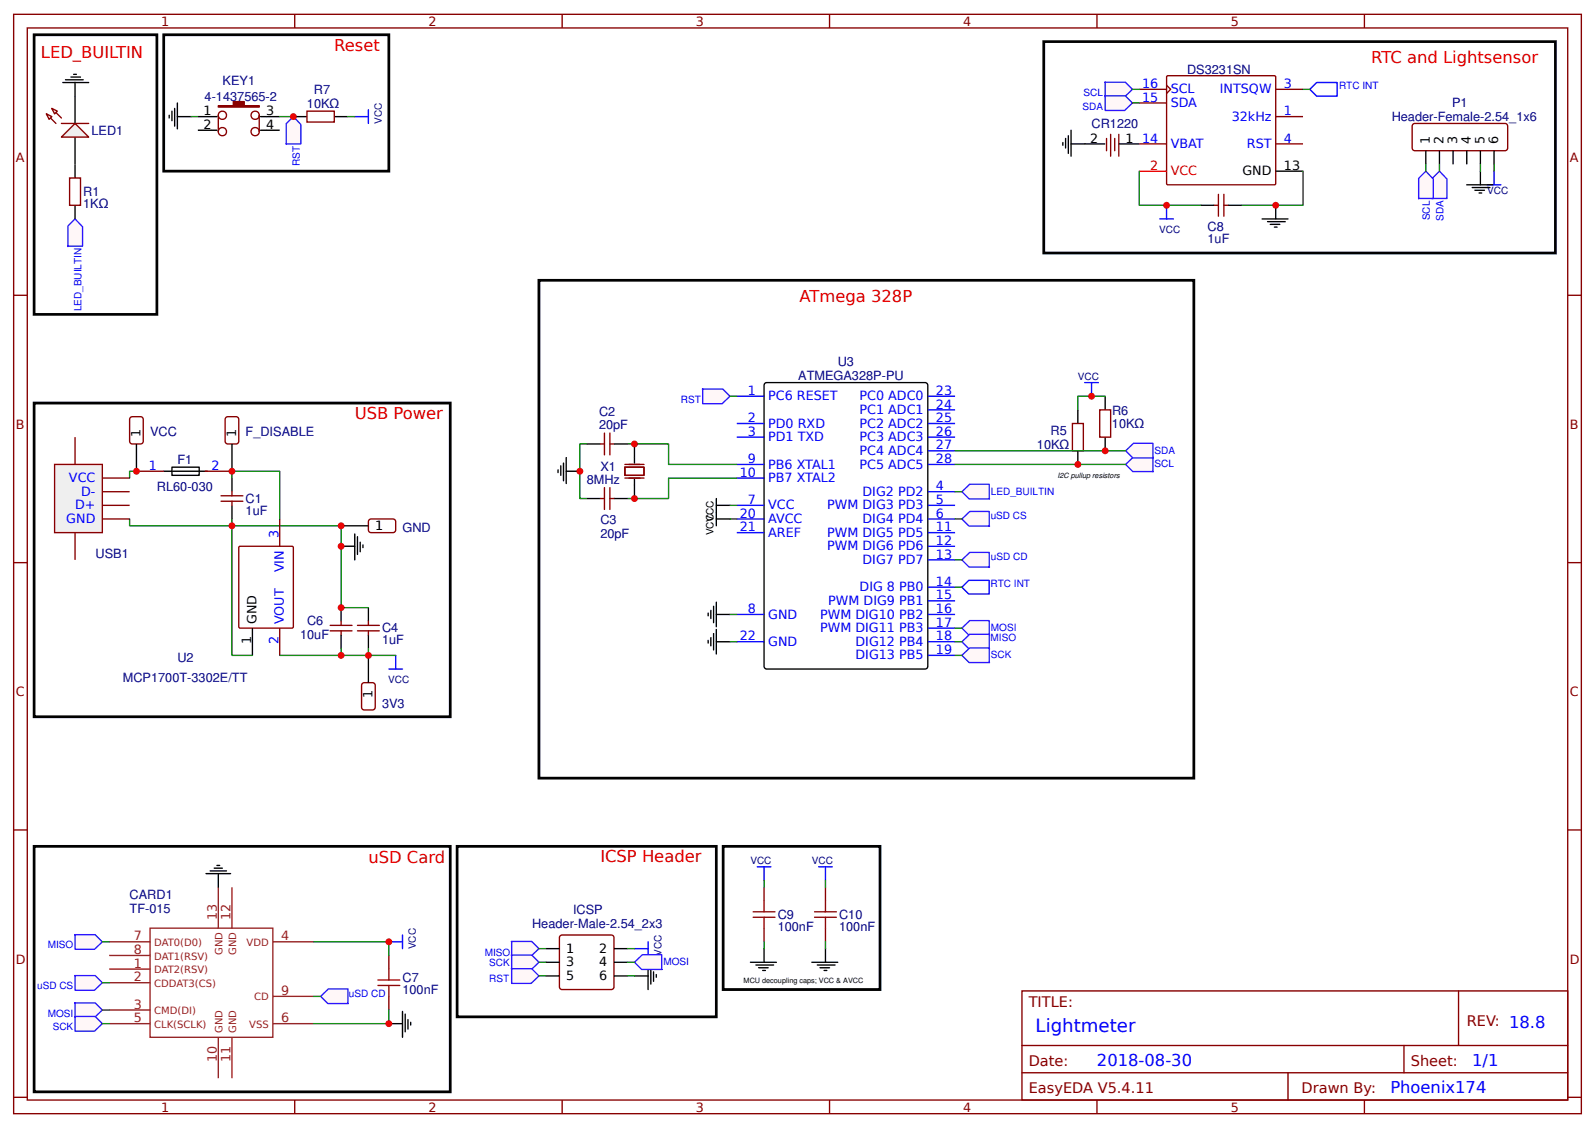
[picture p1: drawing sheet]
<svg xmlns="http://www.w3.org/2000/svg" width="309mm" height="219mm" viewBox="0 0 309 219" stroke-linecap="round" stroke-linejoin="round" font-family="sans-serif">
<g fill="none" stroke="#800" stroke-width=".26">
<path d="M2.6 2.8h304.1v213.2h-304.1zM5.3 5.4h298.7v208h-298.7zM57.1 2.8v2.6M109 2.8v2.6M160.9 2.8v2.6M212.7 2.8v2.6M220.9 17.3h5.3M220.9 20h5.3M226.2 16.5l.8 .8-.8 .8M226.3 14.7h20.8l.2 .1 .1 20.8-.1 .2-20.8 .1-.2-.2-.1-20.8zM247.4 17.3h5.3M264.6 2.8v2.6"/>
<path d="M220.9 27.9h5.3M247.4 22.6h5.3M247.4 27.9h5.3M2.6 57.3h2.7M304 57.3h2.7M25.4 80.9l1.9-.1 .4 .3 .1 4.5-.3 .4-1.8 .1-.5-.2-.1-4.5zM2.6 109.1h2.7M71.7 100.7h4.8l.2 .5v1.9l-.5 .2-4.5-.1-.3-.4v-1.6zM304 109.1h2.7M2.6 161h2.7M304 161h2.7M198.2 192.2h105.8v21.2h-105.8z"/>
<path d="M282.8 192.2v10.6M2.6 212.9h2.7M57.1 213.4v2.6M109 213.4v2.6M160.9 213.4v2.6M198.2 202.8h105.8M198.2 208.1h105.8M212.7 213.4v2.6M249.8 208.1v5.3M264.6 213.4v2.6M272.3 202.8v5.3M304 212.9h2.7"/>
</g>
<path d="M220.9 33.2h5.3" fill="none" stroke="#f00" stroke-width=".26"/>
<g fill="none" stroke="#000" stroke-width=".26">
<path d="M14.6 18.7v5.2M34.4 20v5M14.6 26.6v5.3M32.8 22.4v.5M33.3 21.6v1.8M33.9 21v3.5M34.4 22.6h2.6M206.1 27.6v.6M206.6 26.9v1.8M207.2 26.3v3.5M207.7 27.9h2.6M207.7 25.3v5"/>
<path d="M247.4 33.2h5.3M247.4 39.8v2.7M284.4 35.9h5.1M285.5 36.4h3.4M286 36.9h1.9M286.8 37.4h.5M287.1 33.2v2.7M244.7 42.5h5.1M245.8 43h3.4M246.3 43.5h1.9M247.1 44.1h.5M26.5 86.1v5.3"/>
<path d="M66.1 106h2.7M66.1 102h5.3M68.8 103.6v5M69.3 104.1v3.5M69.8 105.2v1.8M70.4 105.7v.5"/>
</g>
<path d="M226.2 39.8v2.7M288.4 35.9h2.6M289.7 33.2v2.7M224.9 42.5h2.6M75.4 129.8h2.7M76.7 127.1v2.7" fill="none" stroke="#00f" stroke-width=".26"/>
<path d="M202.4 8.1h99.2v41h-99.2zM6.6 78.2h80.7v60.8h-80.7z" fill="none" stroke="#000" stroke-width=".53"/>
<path d="M11.9 26.6l2.7-2.7 2.6 2.7z" fill="#efefef" stroke="#800" stroke-width=".26"/>
<path d="M9 22.1l1.8 1.8M10.1 21l1.8 1.9" fill="none" stroke="#800" stroke-width=".26"/>
<g fill="#efefef" stroke="#800" stroke-width=".26">
<path d="M10.1 21l1 .6-.5 .5z"/>
<path d="M9 22.1l1.1 .5-.6 .6z"/>
</g>
<path d="M11.9 23.9h5.3M59.5 21.6h5.3v2.1h-5.3zM70.4 132.5l1.8-.1 .5 .3 .1 4.5-.3 .4-1.9 .1-.4-.2-.1-4.5zM148.2 172.1v2.7M160.1 172.1v2.7M75.4 185.3v2.7M75.4 193.3v2.6M148.2 180v2.7M160.1 180v2.7" fill="none" stroke="#800" stroke-width=".26"/>
<g fill="none" stroke="#000" stroke-width=".26">
<path d="M12.2 16h5M12.7 15.5h3.4M13.8 14.9h1.8M14.3 14.4h.5M14.6 16v2.7M56.9 22.6h2.6M64.8 22.6h2.7M71.4 127.1v5.3M75.4 198.6h2.7M78.1 196.2v5M78.6 196.7v3.5M79.1 197.8v1.8"/>
<path d="M79.6 198.3v.5M145.5 186.7h5M146.6 187.2h3.4M147.1 187.7h1.9M147.9 188.3h.5M148.2 184v2.7M157.4 186.7h5.1M158.5 187.2h3.4M159 187.7h1.9M159.8 188.3h.5M160.1 184v2.7"/>
</g>
<g fill="none" stroke="#8d2323" stroke-width=".26">
<path d="M42.3 172.1v7.9M45 172.1v7.9M21.2 188h7.9M21.2 190.6h7.9M21.2 195.9h7.9M21.2 182.7h7.9M21.2 198.6h7.9M21.2 185.3h7.9M29.1 180h23.8v21.2h-23.8zM52.9 182.7h8M52.9 198.6h8M52.9 193.3h8"/>
<path d="M42.3 201.2v8M45 201.2v8"/>
</g>
<path d="M68.8 22.6h2.6M71.4 21.3v2.6M146.8 168.1h2.7M148.2 168.1v2.7M158.7 168.1h2.7M160.1 168.1v2.7M75.4 182.7h2.7M78.1 181.4v2.6" fill="none" stroke="#00f" stroke-width=".26"/>
<path d="M31.7 6.7h43.7v26.5h-43.7zM6.6 164.2h80.7v47.6h-80.7zM140.2 164.2h30.5v27.8h-30.5z" fill="none" stroke="#000" stroke-width=".53"/>
<path d="M220.9 33.2v6.6h11.9M252.7 33.2v6.6h-11.9M25.1 100.7v1.3h41v15.9M54.2 127.1h22.5M75.4 195.9v2.7h-14.5" fill="none" stroke="#080" stroke-width=".26"/>
<path d="M146 177.9h4.3M146 176.9h4.3M148.2 174.8v2.1M148.2 177.9v2.1M158 177.9h4.2M158 176.9h4.2M160.1 174.8v2.1M160.1 177.9v2.1M73.3 191.2h4.2M73.3 190.1h4.2M75.4 188v2.1M75.4 191.2v2.1" fill="none" stroke="#a00000" stroke-width=".26"/>
<g fill="#fff7f8" stroke="#430aff" stroke-width=".26">
<path d="M277.7 34.6l1.4-1.4 1.5 1.5v3.8l-2.9 .1z"/>
<path d="M275.1 34.6l1.4-1.4 1.4 1.5v3.8l-2.8 .1z"/>
<path d="M214.2 15.9h4l1.4 1.4-1.5 1.5h-3.8z"/>
<path d="M214.2 18.6h4l1.4 1.4-1.5 1.4h-3.8z"/>
<path d="M55.5 24l1.4-1.4 1.4 1.5v3.8l-2.8 .1z"/>
<path d="M14.5 189.2h4l1.3 1.4-1.5 1.5h-3.7z"/>
<path d="M13.2 43.9l1.4-1.4 1.4 1.5v3.8h-2.8z"/>
</g>
<path d="M6.6 6.7h23.8v54.3h-23.8z" fill="none" stroke="#000" stroke-width=".53"/>
<path d="M62.2 193.3l1.5-1.5h3.8v2.9h-3.9z" fill="#fff7f8" stroke="#430aff" stroke-width=".26"/>
<path d="M60.9 182.7h14.5v2.6" fill="none" stroke="#080" stroke-width=".26"/>
<g fill="#fff7f8" stroke="#430aff" stroke-width=".26">
<path d="M14.5 181.3h4l1.3 1.4-1.5 1.4h-3.7z"/>
<path d="M14.5 194.5h4l1.3 1.4-1.5 1.5h-3.7z"/>
<path d="M14.5 197.2h4l1.3 1.4-1.5 1.4h-3.7z"/>
</g>
<path d="M235.5 39.8h.8M236.3 37.7v4.2M237.3 37.7v4.2M237.3 39.8h.8M64 122.4h4.3M64 121.3h4.3M66.1 120.5v.8M66.1 122.4v.8M69.3 122.4h4.3M69.3 121.3h4.3M71.4 120.5v.8M71.4 122.4v.8" fill="none" stroke="#800" stroke-width=".26"/>
<path d="M232.8 39.8h2.7M238.1 39.8h2.7M66.1 117.9v2.6M71.4 117.9v2.6M66.1 123.2v2.6M71.4 123.2v2.6" fill="none" stroke="#000" stroke-width=".26"/>
<path d="M254 17.3l1.3-1.3h4v2.7h-4z" fill="none" stroke="#00f" stroke-width=".26"/>
<path d="M148.2 74.5l.5-.3h30.7l.4 .3 .1 54.7-.2 .5-31 .1-.5-.3z" fill="#fff" stroke="#000" stroke-width=".26"/>
<g fill="none" stroke="#00f" stroke-width=".26">
<path d="M142.9 76.9h5.3M179.9 76.9h5.3M179.9 79.5h5.3M142.9 82.2h5.3M142.9 84.8h5.3M142.9 98h5.3M142.9 90.1h5.3M142.9 92.7h5.3M179.9 82.2h5.3M179.9 84.8h5.3M179.9 95.4h5.3M179.9 98h5.3"/>
<path d="M179.9 90.1h5.3M179.9 87.4h5.3M142.9 100.7h5.3M142.9 119.2h5.3M142.9 103.3h5.3M179.9 100.7h5.3M179.9 119.2h5.3M179.9 103.3h5.3M179.9 106h5.3M179.9 108.6h5.3M179.9 113.9h5.3M179.9 116.5h5.3"/>
<path d="M142.9 124.5h5.3M179.9 121.8h5.3M179.9 124.5h5.3M179.9 127.1h5.3"/>
</g>
<path d="M38.4 22.6h3.7M38.4 25.3h3.7M50.5 22.6h3.7M50.5 25.3h3.7M209 79.5v2.7M214.3 76.9v2.6M209 87.4v2.7M214.3 84.8v2.6" fill="none" stroke="#000" stroke-width=".26"/>
<path d="M42.3 20.5h2.9v-.8h2.2v.8h2.9v.3h-8z" fill="#800" stroke="#800" stroke-width=".26"/>
<g fill="none" stroke="#800" stroke-width=".26">
<path d="M42.3 22.4v3.1M50.3 22.4v3.1M213.3 79.5h2.1v5.3h-2.1zM208 82.2h2.1v5.2h-2.1z"/>
<circle cx="43.1" cy="22.4" r=".8"/>
<circle cx="43.1" cy="25.5" r=".8"/>
<circle cx="49.5" cy="22.4" r=".8"/>
<circle cx="49.5" cy="25.5" r=".8"/>
</g>
<g fill="#fff7f8" stroke="#430aff" stroke-width=".26">
<path d="M136.2 75.5h4l1.4 1.4-1.6 1.4h-3.7z"/>
<path d="M218.3 90.1l1.5-1.5h3.8v2.9h-3.9z"/>
<path d="M218.3 87.4l1.5-1.4h3.8v2.8h-3.9z"/>
<path d="M186.5 100.7l1.6-1.5h3.7l.1 2.9h-4z"/>
<path d="M186.5 108.6l1.6-1.4h3.7l.1 2.8h-4z"/>
<path d="M186.5 121.8l1.6-1.4h3.7l.1 2.8h-4z"/>
<path d="M186.5 124.5l1.6-1.5h3.7l.1 2.9h-4z"/>
</g>
<path d="M104.5 54.4h127v96.5h-127z" fill="none" stroke="#000" stroke-width=".53"/>
<path d="M210.3 74.2h2.7M211.7 74.2v2.7M186.5 113.9l1.4-1.3h3.9v2.6h-3.9z" fill="none" stroke="#00f" stroke-width=".26"/>
<g fill="none" stroke="#000" stroke-width=".26">
<path d="M108.2 91.1v.6M108.7 90.4v1.8M109.3 89.8v3.5M109.8 91.4h2.6M109.8 88.8v5M123 86.1v3.7M123 93v3.7M138.9 98h2.7M138.9 96.7v5.3M137.3 118.9v.6M137.8 118.4v1.6M138.4 117.6v3.2"/>
<path d="M138.9 116.8v4.8M138.9 100.7h2.7M138.9 119.2h2.7M137.3 124.2v.6M137.8 123.7v1.6M138.4 122.9v3.2M138.9 122.1v4.8M138.9 124.5h2.7"/>
</g>
<path d="M214.3 76.9h-5.3v2.6M113.8 86.1h-1.4v10.6h1.4M121.7 86.1h7.9v4h13.3M142.9 92.7h-13.3v4h-7.9" fill="none" stroke="#080" stroke-width=".26"/>
<path d="M121.2 90.6h3.7v1.6h-3.7zM121.2 90.1h3.7M121.2 92.7h3.7" fill="none" stroke="#800" stroke-width=".26"/>
<g fill="#fff7f8" stroke="#430aff" stroke-width=".26">
<path d="M186.5 95.4l1.6-1.5h3.7l.1 2.9h-4z"/>
<path d="M186.5 127.1l1.6-1.4h3.7l.1 2.8h-4z"/>
</g>
<path d="M185.2 87.4h33.1M185.2 90.1h33.1" fill="none" stroke="#080" stroke-width=".26"/>
<path d="M273.9 24.2l.5-.3h17.4l.5 .3 .1 .3v4.2l-.1 .3-.5 .2h-17.4l-.5-.2-.1-.3zM108.7 181.4h9.8l.5 .2 .1 9.8-.3 .5-9.8 .1-.4-.3-.1-9.8z" fill="none" stroke="#800" stroke-width=".26"/>
<path d="M276.5 29.2v2.7M279.1 29.2v2.7M281.8 29.2v2.7M284.4 29.2v2.7M287.1 29.2v2.7M289.7 29.2v2.7M105.8 184h2.7M105.8 186.7h2.7M105.8 189.3h2.7M119.1 184h2.6M119.1 186.7h2.6M119.1 189.3h2.6" fill="none" stroke="#000" stroke-width=".26"/>
<path d="M88.6 164.2h50.3v33h-50.3z" fill="none" stroke="#000" stroke-width=".53"/>
<g fill="#fff7f8" stroke="#430aff" stroke-width=".26">
<path d="M99.2 182.6h3.9l1.4 1.4-1.5 1.5h-3.8z"/>
<path d="M99.2 185.3h3.9l1.4 1.4-1.5 1.4h-3.8z"/>
</g>
<path d="M123 189.3h2.7M125.7 186.9v5.1M126.2 187.5v3.4M126.7 188.5v1.9M127.3 189v.6" fill="none" stroke="#000" stroke-width=".26"/>
<path d="M123 184h2.7M125.7 182.7v2.6" fill="none" stroke="#00f" stroke-width=".26"/>
<path d="M123 186.7l1.6-1.5h3.7l.1 2.9h-4z" fill="#fff7f8" stroke="#430aff" stroke-width=".26"/>
<path d="M46.4 106h10.2l.2 .1 .1 15.5-.1 .2h-10.2l-.3-.1v-15.5zM54.2 100.7v5.3M54.2 121.8v5.3" fill="none" stroke="#800" stroke-width=".26"/>
<path d="M48.9 121.8v5.3" fill="none" stroke="#000" stroke-width=".26"/>
<path d="M66.1 117.9h5.3M66.1 125.8v1.3M71.4 125.8v1.3" fill="none" stroke="#080" stroke-width=".26"/>
<path d="M99.2 187.9h3.9l1.4 1.4-1.5 1.5h-3.8z" fill="#fff7f8" stroke="#430aff" stroke-width=".26"/>
<g fill="none" stroke="#800" stroke-width=".26">
<path d="M13.5 34.5h2.1v5.3h-2.1zM214.6 26.9v2.3M215.4 26.1v4.2M216.2 26.9v2.3M217 26.1v4.2M26.5 91.4h5.2M39.7 91.4h5.3M42.9 97.2h4.2M42.9 96.2h4.2M45 95.4v.8M45 97.2v.8M116.4 86.1h.8"/>
<path d="M116.4 96.7h.8M117.2 84v4.2M117.2 94.6v4.2M118.3 84v4.2M118.3 94.6v4.2M118.3 86.1h.8M118.3 96.7h.8"/>
</g>
<path d="M14.6 31.9v2.6M14.6 39.8v2.7M210.3 27.9h4M217 27.9h3.9M31.7 91.4h8.5M33.3 90.6h5.3v1.6h-5.3zM45 92.7v2.7M45 98v2.7M113.8 86.1h2.6M113.8 96.7h2.6M119.1 86.1h2.6M119.1 96.7h2.6" fill="none" stroke="#000" stroke-width=".26"/>
<path d="M26.5 91.4h-1.4v1.3M45 92.7v-1.3h9.2v9.3M45 100.7v26.4h3.9" fill="none" stroke="#080" stroke-width=".26"/>
<path d="M10.6 90.1h9.2v13.2h-9.2z" fill="#efefef" stroke="#800" stroke-width=".26"/>
<path d="M14.6 84.8v5.3M19.8 92.7h5.3M19.8 95.4h5.3M19.8 98h5.3M43.9 80.9l1.9-.1 .4 .3 .1 4.5-.3 .4-1.8 .1-.5-.2v-4.5zM14.6 103.3v5.3M19.8 100.7h5.3" fill="none" stroke="#800" stroke-width=".26"/>
<g fill="none" stroke="#080" stroke-width=".26">
<path d="M219.6 17.3h1.3M219.6 20h1.3M252.7 17.3h1.3M37 22.6h1.4M54.2 22.6h2.7M67.5 22.6h1.3M276.5 31.9v1.3M279.1 31.9v1.3M287.1 31.9v1.3M289.7 31.9v1.3M141.6 76.9h1.3M141.6 98h1.3"/>
<path d="M185.2 95.4h1.3M141.6 100.7h1.3M141.6 119.2h1.3M185.2 100.7h1.3M185.2 108.6h1.3M185.2 113.9h1.3M141.6 124.5h1.3M185.2 121.8h1.3M185.2 124.5h1.3M185.2 127.1h1.3M148.2 170.8v1.3M160.1 170.8v1.3"/>
<path d="M19.8 182.7h1.4M19.8 190.6h1.4M19.8 195.9h1.4M19.8 198.6h1.4M60.9 193.3h1.3M104.5 184h1.3M104.5 186.7h1.3M104.5 189.3h1.3M121.7 184h1.3M121.7 186.7h1.3M121.7 189.3h1.3M148.2 182.7v1.3"/>
<path d="M160.1 182.7v1.3"/>
</g>
<path d="M45 86.1v5.3M40 169.5h4.7M40.7 168.9h3.2M41.5 168.4h1.6M42.1 167.9h.5M42.3 169.5v2.6" fill="none" stroke="#000" stroke-width=".26"/>
<g fill="#c00">
<circle cx="56.9" cy="22.6" r=".66"/>
<circle cx="26.5" cy="91.4" r=".66"/>
<circle cx="45" cy="102" r=".66"/>
<circle cx="123" cy="96.7" r=".66"/>
<circle cx="123" cy="86.1" r=".66"/>
<circle cx="66.1" cy="127.1" r=".66"/>
<circle cx="209" cy="90.1" r=".66"/>
<circle cx="211.7" cy="76.9" r=".66"/>
<circle cx="214.3" cy="87.4" r=".66"/>
<circle cx="112.4" cy="91.4" r=".66"/>
<circle cx="247.4" cy="39.8" r=".66"/>
<circle cx="75.4" cy="182.7" r=".66"/>
<circle cx="75.4" cy="198.6" r=".66"/>
<circle cx="71.4" cy="127.1" r=".66"/>
<circle cx="66.1" cy="117.9" r=".66"/>
<circle cx="66.1" cy="102" r=".66"/>
<circle cx="66.1" cy="106" r=".66"/>
<circle cx="45" cy="91.4" r=".66"/>
<circle cx="226.2" cy="39.8" r=".66"/>
</g>
<text font-size="3.5" fill="#00f" x="200.8" y="200.2">Lightmeter</text>
<g font-size="3.2" fill="#f00">
<text x="7.9" y="11.2">LED_BUILTIN</text>
<text x="64.8" y="9.9">Reset</text>
<text x="265.9" y="12.3">RTC and Lightsensor</text>
<text x="155" y="58.6">ATmega 328P</text>
<text x="68.8" y="81.4">USB Power</text>
<text x="71.4" y="167.3">uSD Card</text>
<text x="116.4" y="167.2">ICSP Header</text>
</g>
<g font-size="3.2" fill="#00f">
<text x="212.7" y="206.8">2018-08-30</text>
<text x="285.5" y="206.8">1/1</text>
<text x="269.6" y="212.1">Phoenix174</text>
</g>
<g font-size="2.8" fill="#800">
<text x="199.5" y="195.4">TITLE:</text>
<text x="284.4" y="199.1">REV: 18.8</text>
<text x="199.5" y="206.8">Date:</text>
<text x="273.6" y="206.8">Sheet:</text>
<text x="199.5" y="212.1">EasyEDA V5.4.11</text>
<text x="252.4" y="212.1">Drawn By:</text>
</g>
<g font-size="2.5" fill="#800">
<text x="31.2" y="5">1</text>
<text x="83.1" y="5">2</text>
<text x="134.9" y="5">3</text>
<text x="186.8" y="5">4</text>
<text x="238.7" y="5">5</text>
<text x="3" y="31.4">A</text>
<text x="304.4" y="31.4">A</text>
<text x="3" y="83.2">B</text>
<text x="304.4" y="83.2">B</text>
<text x="3" y="135.1">C</text>
<text x="304.4" y="135.1">C</text>
<text x="3" y="186.9">D</text>
<text x="304.4" y="186.9">D</text>
<text x="31.2" y="215.6">1</text>
<text x="83.1" y="215.6">2</text>
<text x="134.9" y="215.6">3</text>
<text x="186.8" y="215.6">4</text>
<text x="238.7" y="215.6">5</text>
</g>
<g font-size="2.5" fill="#000080">
<text x="43.2" y="16.6">KEY1</text>
<text x="230.2" y="14.3">DS3231SN</text>
<text x="39.7" y="19.6">4-1437565-2</text>
<text x="59.5" y="20.9">10KΩ</text>
<text x="60.9" y="18.3">R7</text>
<text x="269.9" y="23.6">Header-Female-2.54_1x6</text>
<text x="281.6" y="20.8">P1</text>
<text x="17.7" y="26.1">LED1</text>
<text x="211.7" y="24.9">CR1220</text>
<text x="16.1" y="40.3">1KΩ</text>
<text x="16.1" y="38">R1</text>
<text x="234.2" y="47.2">1uF</text>
<text x="234.2" y="44.8">C8</text>
<text x="162.5" y="71">U3</text>
<text x="154.8" y="73.7">ATMEGA328P-PU</text>
<text x="116.2" y="83.2">20pF</text>
<text x="116.2" y="80.8">C2</text>
<text x="215.6" y="83.1">10KΩ</text>
<text x="215.6" y="80.4">R6</text>
<text x="29.1" y="84.7">VCC</text>
<text x="34.4" y="90">F1</text>
<text x="47.6" y="84.7">F_DISABLE</text>
<text x="201.1" y="87">10KΩ</text>
<text x="203.7" y="84.4">R5</text>
<text x="30.4" y="95.2">RL60-030</text>
<text x="113.8" y="93.9">8MHz</text>
<text x="116.4" y="91.3">X1</text>
<text x="47.6" y="99.9">1uF</text>
<text x="47.6" y="97.5">C1</text>
<text x="116.4" y="101.6">C3</text>
<text x="78.1" y="103.2">GND</text>
<text x="116.4" y="104.3">20pF</text>
<text x="18.5" y="108.2">USB1</text>
<text x="58.2" y="124">10uF</text>
<text x="59.5" y="121.3">C6</text>
<text x="74.1" y="125">1uF</text>
<text x="74.1" y="122.6">C4</text>
<text x="34.4" y="128.3">U2</text>
<text x="23.8" y="132.3">MCP1700T-3302E/TT</text>
<text x="74.1" y="137.3">3V3</text>
<text x="25.1" y="177">TF-015</text>
<text x="25.1" y="174.4">CARD1</text>
<text x="103.2" y="179.9">Header-Male-2.54_2x3</text>
<text x="111.1" y="177.3">ICSP</text>
<text x="150.8" y="178.3">C9</text>
<text x="162.7" y="178.3">C10</text>
<text x="150.8" y="180.6">100nF</text>
<text x="162.7" y="180.6">100nF</text>
<text x="78.1" y="190.5">C7</text>
<text x="78.1" y="192.9">100nF</text>
</g>
<g font-size="2.5" fill="#00f">
<text x="221.5" y="17.1">16</text>
<text x="249" y="17.1">3</text>
<text x="221.5" y="19.7">15</text>
<text x="227" y="20.8">SDA</text>
<text x="227" y="18.1">SCL</text>
<text x="236.6" y="18.1">INTSQW</text>
<text x="238.9" y="23.4">32kHz</text>
<text x="249" y="22.4">1</text>
<text x="221.5" y="27.6">14</text>
<text x="227" y="28.7">VBAT</text>
<text x="241.8" y="28.7">RST</text>
<text x="249" y="27.6">4</text>
<text x="145" y="76.6">1</text>
<text x="149" y="77.7">PC6 RESET</text>
<text x="166.7" y="77.7">PC0 ADC0</text>
<text x="181.5" y="76.6">23</text>
<text x="145" y="81.9">2</text>
<text x="149" y="82.9">PD0 RXD</text>
<text x="166.7" y="80.3">PC1 ADC1</text>
<text x="166.7" y="82.9">PC2 ADC2</text>
<text x="181.5" y="79.2">24</text>
<text x="181.5" y="81.9">25</text>
<text x="145" y="84.5">3</text>
<text x="145" y="89.8">9</text>
<text x="149" y="85.6">PD1 TXD</text>
<text x="166.7" y="85.6">PC3 ADC3</text>
<text x="166.7" y="88.2">PC4 ADC4</text>
<text x="181.5" y="84.5">26</text>
<text x="181.5" y="87.2">27</text>
<text x="181.5" y="89.8">28</text>
<text x="13.4" y="93.5">VCC</text>
<text x="28.9" y="91.1">1</text>
<text x="41" y="91.1">2</text>
<text x="143.4" y="92.5">10</text>
<text x="149" y="90.9">PB6 XTAL1</text>
<text x="149" y="93.5">PB7 XTAL2</text>
<text x="166.7" y="90.9">PC5 ADC5</text>
<text x="181.5" y="95.1">4</text>
<text x="12.9" y="101.5">GND</text>
<text x="14.6" y="98.8">D+</text>
<text x="15.7" y="96.2">D-</text>
<text x="143.4" y="100.4">20</text>
<text x="145" y="97.8">7</text>
<text x="149" y="98.8">VCC</text>
<text x="149" y="101.5">AVCC</text>
<text x="160.4" y="98.8">PWM DIG3 PD3</text>
<text x="167.3" y="96.2">DIG2 PD2</text>
<text x="167.3" y="101.5">DIG4 PD4</text>
<text x="181.5" y="97.8">5</text>
<text x="181.5" y="100.4">6</text>
<text x="54" y="104.4" transform="rotate(-90 54 104.4)">3</text>
<text x="143.4" y="103.1">21</text>
<text x="149" y="104.1">AREF</text>
<text x="160.4" y="104.1">PWM DIG5 PD5</text>
<text x="160.4" y="106.8">PWM DIG6 PD6</text>
<text x="181.5" y="103.1">11</text>
<text x="181.5" y="105.7">12</text>
<text x="55" y="111" transform="rotate(-90 55 111)">VIN</text>
<text x="167.3" y="109.4">DIG7 PD7</text>
<text x="181.5" y="108.3">13</text>
<text x="181.5" y="113.6">14</text>
<text x="145" y="118.9">8</text>
<text x="149" y="120">GND</text>
<text x="159" y="120">PWM DIG10 PB2</text>
<text x="160.6" y="117.3">PWM DIG9 PB1</text>
<text x="166.7" y="114.7">DIG 8 PB0</text>
<text x="181.5" y="116.3">15</text>
<text x="181.5" y="118.9">16</text>
<text x="54" y="125" transform="rotate(-90 54 125)">2</text>
<text x="55" y="121" transform="rotate(-90 55 121)">VOUT</text>
<text x="143.4" y="124.2">22</text>
<text x="149" y="125.3">GND</text>
<text x="159" y="122.6">PWM DIG11 PB3</text>
<text x="165.9" y="125.3">DIG12 PB4</text>
<text x="181.5" y="121.6">17</text>
<text x="181.5" y="124.2">18</text>
<text x="165.9" y="127.9">DIG13 PB5</text>
<text x="181.5" y="126.9">19</text>
</g>
<g font-size="2.5">
<text x="39.4" y="22.4">1</text>
<text x="51.6" y="22.4">3</text>
<text x="39.4" y="25">2</text>
<text x="51.6" y="25">4</text>
<text x="211.4" y="27.6">2</text>
<text x="218.3" y="27.6">1</text>
<text x="277.3" y="27.9" transform="rotate(-90 277.3 27.9)">1</text>
<text x="279.9" y="27.9" transform="rotate(-90 279.9 27.9)">2</text>
<text x="282.6" y="27.9" transform="rotate(-90 282.6 27.9)">3</text>
<text x="285.2" y="27.9" transform="rotate(-90 285.2 27.9)">4</text>
<text x="287.9" y="27.9" transform="rotate(-90 287.9 27.9)">5</text>
<text x="290.5" y="27.9" transform="rotate(-90 290.5 27.9)">6</text>
<text x="240.9" y="34">GND</text>
<text x="249" y="32.9">13</text>
<text x="27.3" y="84.8" transform="rotate(-90 27.3 84.8)">1</text>
<text x="45.8" y="84.8" transform="rotate(-90 45.8 84.8)">1</text>
<text x="72.8" y="102.8">1</text>
<text x="48.7" y="125" transform="rotate(-90 48.7 125)">1</text>
<text x="49.7" y="121" transform="rotate(-90 49.7 121)">GND</text>
<text x="72.2" y="135.3" transform="rotate(-90 72.2 135.3)">1</text>
<text x="109.8" y="184.8">1</text>
<text x="116.2" y="184.8">2</text>
<text x="109.8" y="187.5">3</text>
<text x="109.8" y="190.1">5</text>
<text x="116.2" y="187.5">4</text>
<text x="116.2" y="190.1">6</text>
</g>
<g font-size="2.5" fill="#f00">
<text x="223.1" y="32.9">2</text>
<text x="227" y="34">VCC</text>
</g>
<g font-size="2.5" fill="#8d2323">
<text x="42.1" y="178.5" transform="rotate(-90 42.1 178.5)">13</text>
<text x="44.7" y="178.5" transform="rotate(-90 44.7 178.5)">12</text>
<text x="25.9" y="182.4">7</text>
<text x="25.9" y="185.1">8</text>
<text x="54.5" y="182.4">4</text>
<text x="25.9" y="187.7">1</text>
<text x="25.9" y="190.4">2</text>
<text x="25.9" y="195.7">3</text>
<text x="54.5" y="193">9</text>
<text x="25.9" y="198.3">5</text>
<text x="54.5" y="198.3">6</text>
<text x="42.1" y="205.9" transform="rotate(-90 42.1 205.9)">10</text>
<text x="44.7" y="205.9" transform="rotate(-90 44.7 205.9)">11</text>
</g>
<g font-size="1.9" fill="#00f">
<text x="259.7" y="17.3">RTC INT</text>
<text x="209.9" y="21.3">SDA</text>
<text x="210.1" y="18.7">SCL</text>
<text x="58.1" y="32.3" transform="rotate(-90 58.1 32.3)">RST</text>
<text x="277.2" y="42.7" transform="rotate(-90 277.2 42.7)">SCL</text>
<text x="279.9" y="42.9" transform="rotate(-90 279.9 42.9)">SDA</text>
<text x="15.8" y="60.4" transform="rotate(-90 15.8 60.4)">LED_BUILTIN</text>
<text x="132" y="78.2">RST</text>
<text x="223.9" y="88">SDA</text>
<text x="192.2" y="96">LED_BUILTIN</text>
<text x="223.9" y="90.7">SCL</text>
<text x="192.1" y="100.7">uSD CS</text>
<text x="192.1" y="113.9">RTC INT</text>
<text x="192.2" y="108.7">uSD CD</text>
<text x="192.1" y="124.4">MISO</text>
<text x="192.2" y="122.4">MOSI</text>
<text x="192.2" y="127.7">SCK</text>
<text x="9.3" y="184">MISO</text>
<text x="94" y="185.4">MISO</text>
<text x="7.2" y="191.9">uSD CS</text>
<text x="94.9" y="190.5">RST</text>
<text x="94.9" y="187.4">SCK</text>
<text x="128.7" y="187.2">MOSI</text>
<text x="9.3" y="197.2">MOSI</text>
<text x="67.7" y="193.3">uSD CD</text>
<text x="10.2" y="199.9">SCK</text>
</g>
<g font-size="1.9" fill="#000080">
<text x="74.1" y="24" transform="rotate(-90 74.1 24)">VCC</text>
<text x="288.4" y="37.7">VCC</text>
<text x="224.8" y="45.1">VCC</text>
<text x="209" y="73.7">VCC</text>
<text x="75.3" y="132.4">VCC</text>
<text x="145.5" y="167.6">VCC</text>
<text x="157.4" y="167.6">VCC</text>
<text x="80.7" y="184.1" transform="rotate(-90 80.7 184.1)">VCC</text>
<text x="128.3" y="185.5" transform="rotate(-90 128.3 185.5)">VCC</text>
</g>
<g font-size="1.9">
<text x="138.4" y="101.2" transform="rotate(-90 138.4 101.2)">VCC</text>
<text x="138.4" y="103.8" transform="rotate(-90 138.4 103.8)">VCC</text>
</g>
<g font-size="1.9" fill="#8d2323">
<text x="29.9" y="183.5">DAT0(D0)</text>
<text x="43.1" y="185.3" transform="rotate(-90 43.1 185.3)">GND</text>
<text x="45.8" y="185.3" transform="rotate(-90 45.8 185.3)">GND</text>
<text x="47.8" y="183.5">VDD</text>
<text x="29.9" y="188.8">DAT2(RSV)</text>
<text x="29.9" y="191.4">CDDAT3(CS)</text>
<text x="29.9" y="186.1">DAT1(RSV)</text>
<text x="29.9" y="196.7">CMD(DI)</text>
<text x="49.3" y="194.1">CD</text>
<text x="29.9" y="199.4">CLK(SCLK)</text>
<text x="43.1" y="200.4" transform="rotate(-90 43.1 200.4)">GND</text>
<text x="45.8" y="200.4" transform="rotate(-90 45.8 200.4)">GND</text>
<text x="48.3" y="199.4">VSS</text>
</g>
<g font-size="1.4">
<text x="205.1" y="92.7">I2C pullup resistors</text>
<text x="144.2" y="190.6">MCU decoupling caps; VCC &amp; AVCC</text>
</g>
</svg>
